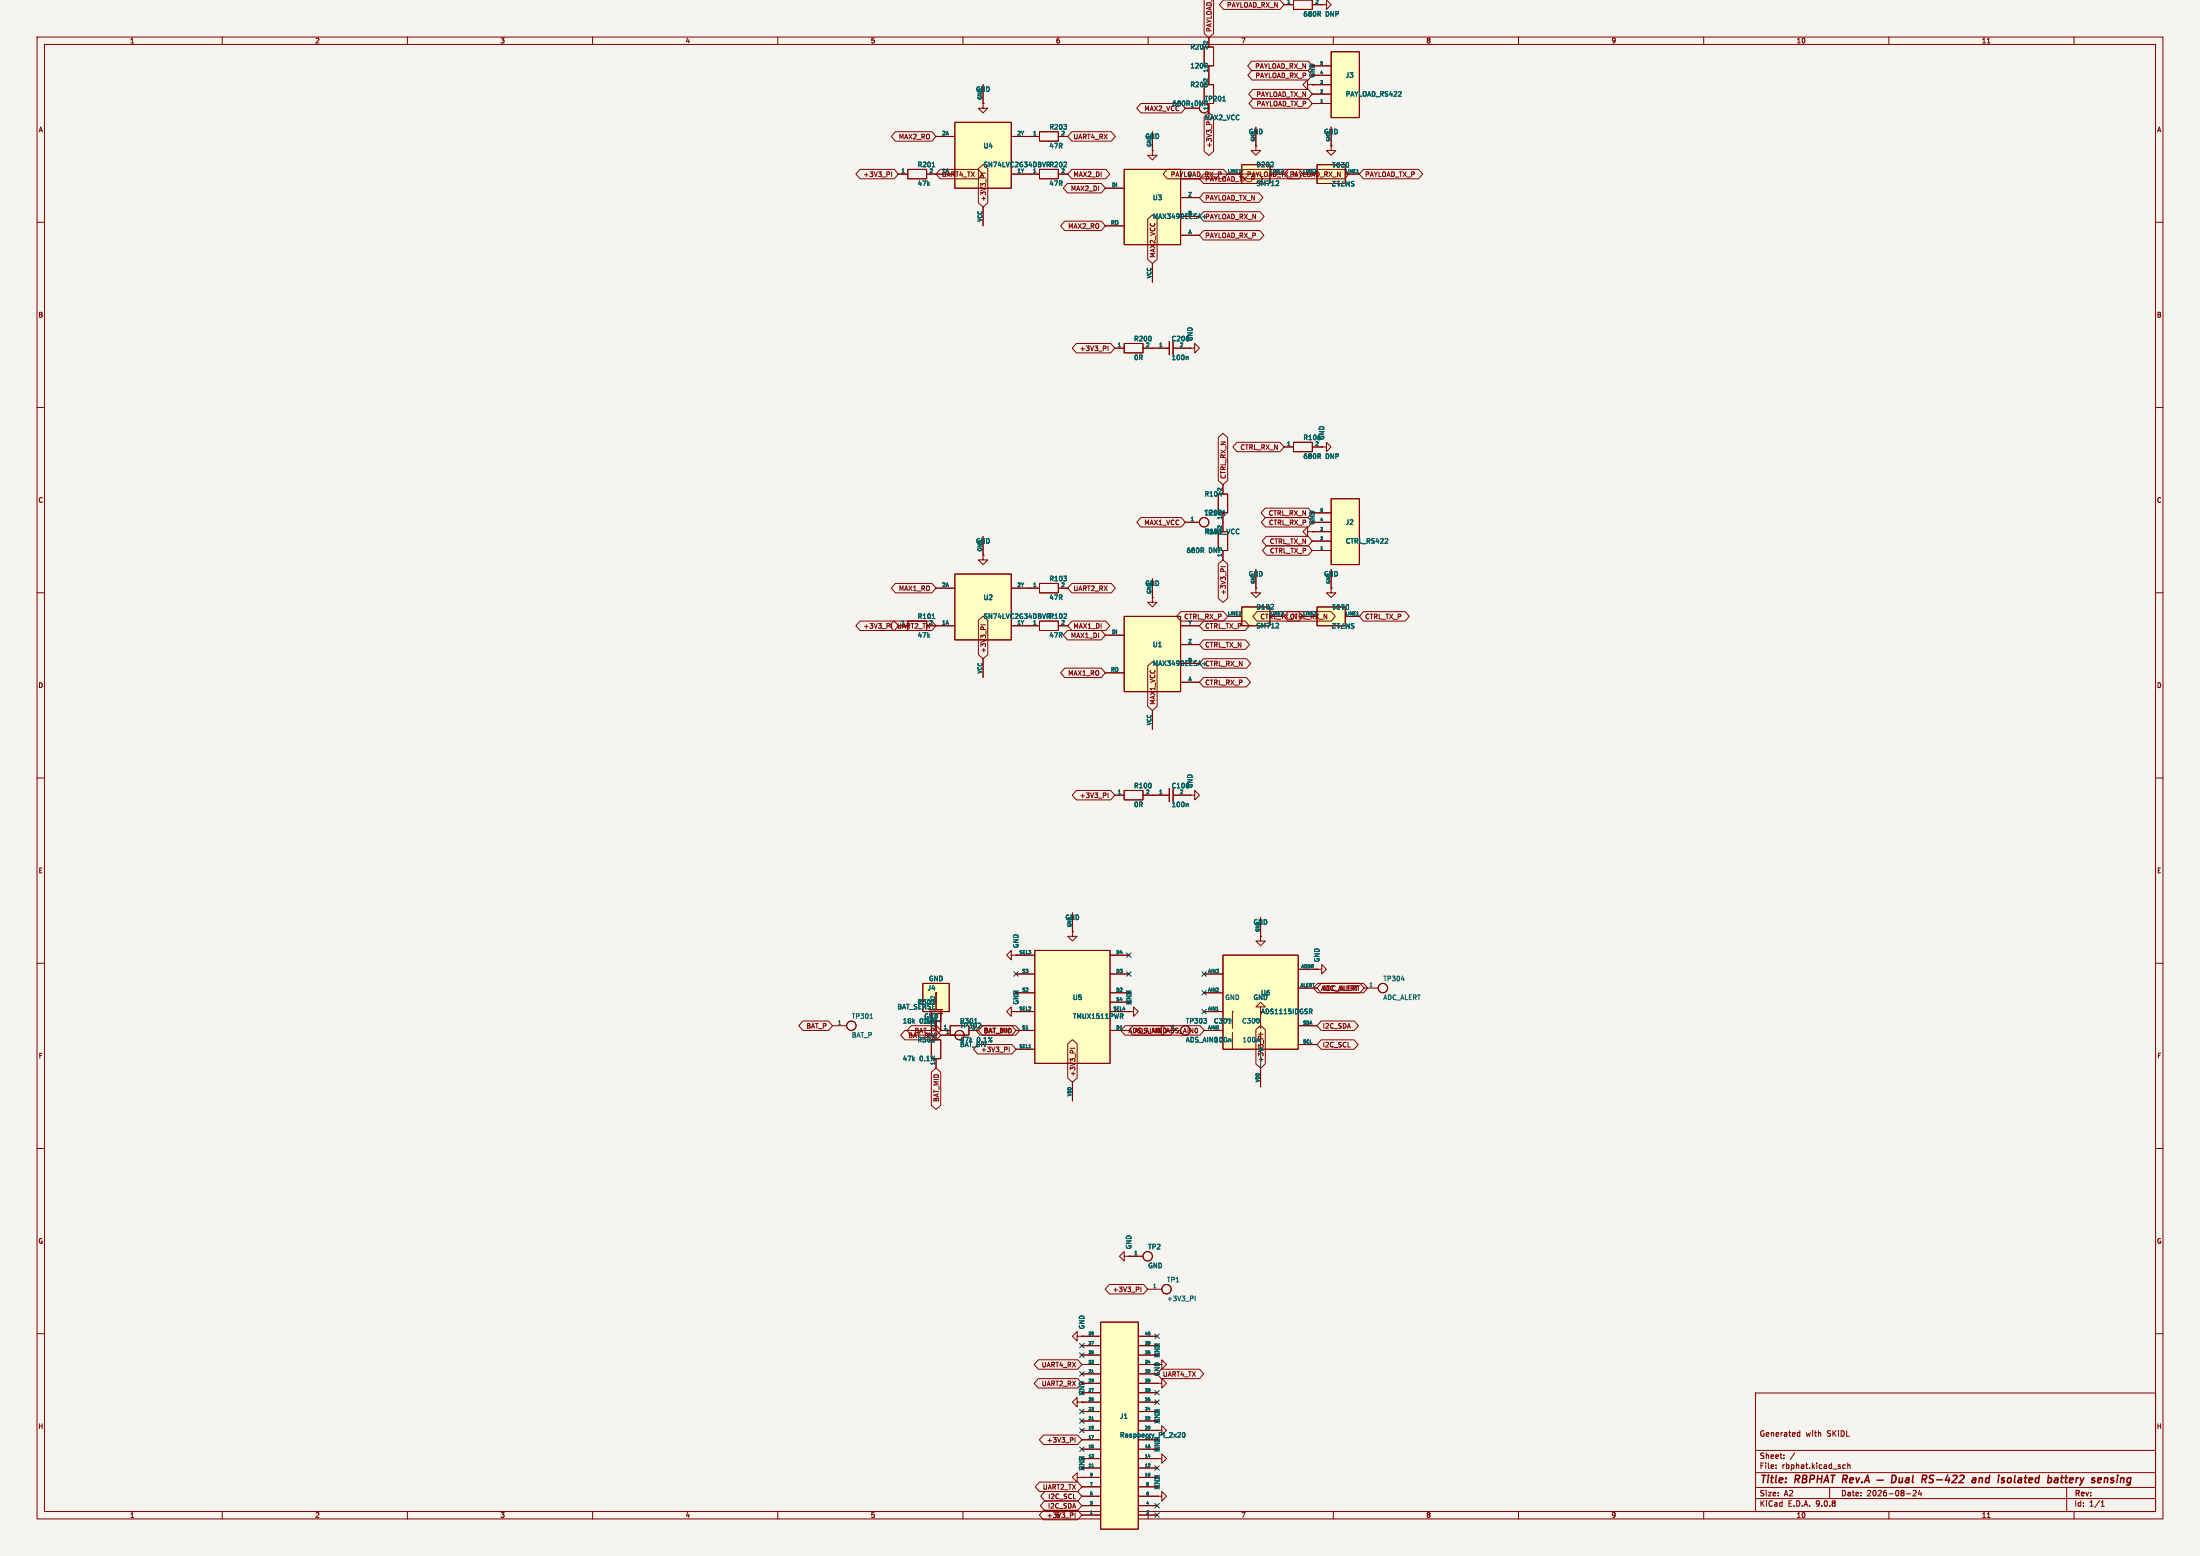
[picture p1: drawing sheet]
<svg xmlns="http://www.w3.org/2000/svg" width="594mm" height="420mm" viewBox="0 0 594 420" stroke-linecap="round" stroke-linejoin="round" font-family="sans-serif">
<path d="M0 0h594v420h-594z" fill="#f5f4ef" stroke="#f5f4ef" stroke-width=".27"/>
<g fill="none" stroke="#840000" stroke-width=".27">
<path d="M10 10h574v400h-574zM12 12h570v396h-570zM60 10v2M110 10v2M160 10v2M210 10v2M260 10v2M310 10v2M360 10v2M410 10v2M460 10v2M510 10v2"/>
<path d="M536.6 11.6h.7M560 10v2M265.4 27.9v1.3h1.3l-1.3 1.3-1.2-1.3h1.2M265.4 27.9h.1M10 60h2M582 60h2M10 110h2M582 110h2M10 160h2M582 160h2M10 210h2M582 210h2"/>
<path d="M10 260h2M582 260h2M10 310h2M582 310h2M10 360h2M474 376h108v32h-108zM582 360h2M474 397.5h108M474 391.5h108M479.5 396.2v.2M479.5 395.4v.2M481.7 393.5v.2"/>
<path d="M481.7 392.7v.2M484.6 392.1l-1.3 1.9M485.4 387.6h.6M485.4 386.7h.6M486 386.2v1.5M498.2 395.4h-.4l-.3 .3 .2 .6h.5M498.9 395.5l.6-.1v1M498.9 394.9v1.5M60 408v2M110 408v2M160 408v2M210 408v2"/>
<path d="M260 408v2M310 408v2M360 408v2M410 408v2M460 408v2M474 404.5h108M474 401.5h108M494 401.5v3M510 408v2M514.7 403.2h1.2M516.5 402.4l.6-.1 .3 .4-.9 1.1h.9M518.3 402.2l-.3 1.1h.9"/>
<path d="M518.7 402.8v1M536.6 409.6h.7M558 401.5v6.5M560 408v2M567.3 406.6h.9M567.3 405.5l.4-.4v1.5"/>
</g>
<g fill="none" stroke="#840000" stroke-width=".4">
<path d="M506.8 399.5h1.7M510.9 398.2a1 1 0 0 1 1.1 .7 1 1 0 0 1-.5 1.2l-.8 .1zM512.9 398.9l-.1 1.2 .5 .1 .3-.2M513.7 398.9l-.2 1.3M514.6 399h.8v1.2M515.5 399.3l-.9 .2-.2 .4 .3 .3 .7-.1M516.6 398.2l-.3 1.7 .3 .3M519 399.2l1-.1 .2-.2-.1-.5-.2-.2h-.8l-.2 2M519.5 399.2l.5 1M521.4 398.2l-.4 .6 .1 .3 .6 .1M532.6 399h.8v1.2M533.5 399.3l-.9 .2"/>
<path d="M534.4 399.1l.4-.2 .4 .1v1.2M534.5 398.9l-.2 1.3M542.5 398.9l.4 .1 .2 .2-.1 .6-.4 .4M556.4 398.9h.7M556.7 398.2l-.2 1.7 .5 .3M557.5 398.9h.8M557.9 398.2l-.2 1.9M569 399v1.2M570.6 398.9l-.5 .1-.2 .2 .6 .3M520.8 400.1l.7 .1M532.5 400.1h.9M569.8 400.1h.8"/>
</g>
<path d="M359.4 134.6h7.6v17.8h-7.6z" fill="#ffffc2"/>
<path d="M354.3 138.4h5.1M359.4 134.6h7.6v17.8h-7.6zM354.3 141h5.1M354.3 143.5h5.1M354.3 146.1h5.1M354.3 148.6h5.1" fill="none" stroke="#840000" stroke-width=".27"/>
<path d="M335.3 44.5h7.6v5h-7.6z" fill="#ffffc2"/>
<g fill="none" stroke="#840000" stroke-width=".27">
<path d="M339.1 34.3v5.1M242.6 47h2.5M245.1 45.7h5.1v2.6h-5.1zM250.2 47h2.5M331.5 47h3.8M335.3 44.5h7.6v5h-7.6zM342.9 47h3.8M320 141h3.8M328.9 143.5h2.6v5.1h-2.6zM330.2 141v2.5M330.2 148.6v2.5M311.1 161.3v1.3h1.3l-1.3 1.2-1.2-1.2h1.2"/>
<path d="M311.1 161.3h.1"/>
<circle cx="325.1" cy="141" r="1.27"/>
</g>
<path d="M251.7 45h.7M334.6 46.6h.5M344.5 50.1h.7M345.2 49v.4M330.1 139h.8" fill="none" stroke="#006464" stroke-width=".27"/>
<path d="M257.8 33h15.2v17.8h-15.2z" fill="#ffffc2"/>
<g fill="none" stroke="#840000" stroke-width=".27">
<path d="M252.7 36.8h5.1M257.8 33h15.2v17.8h-15.2zM265.4 22.9v5M273 36.8h5.1M252.7 47h5.1M265.4 55.9v5.1M273 47h5.1M301 94h2.5M303.5 92.7h5.1v2.6h-5.1zM308.6 94h7.1M316.7 94h4.6M321.3 94h1.3v-1.3l1.2 1.3-1.2 1.3v-1.3"/>
<path d="M321.3 94h.1M328.9 133.4h2.6v5h-2.6zM330.2 130.8v2.6M330.2 138.4v2.6M353.1 143.5v-1.3l-1.3 1.3 1.3 1.3v-1.3h1.2M354.3 143.5h.1M315 278.1h3.8M332.7 271.8h1.3l-1.3-1.3-1.2 1.3h1.2v1.3M332.7 273.1h.1M332.7 273.1v4.5M332.7 278.6v4.6M340.4 273.1v4.5"/>
<path d="M340.4 278.6v4.6"/>
<circle cx="320" cy="278.1" r="1.27"/>
</g>
<path d="M320.6 96.3l.2 .1v.7M329.1 133.5h.8M332.1 280.4l.2 .2" fill="none" stroke="#006464" stroke-width=".27"/>
<path d="M315.7 92.2v3.6M316.7 92.2v3.6M331 278.6h3.5M331 277.6h3.5M338.6 278.6h3.5M338.6 277.6h3.5" fill="none" stroke="#840000" stroke-width=".3"/>
<path d="M303.5 45.7h15.3v20.3h-15.3z" fill="#ffffc2"/>
<g fill="none" stroke="#840000" stroke-width=".27">
<path d="M311.1 35.6v5M298.4 50.8h5.1M303.5 45.7h15.3v20.3h-15.3zM311.1 40.6v1.3h1.3l-1.3 1.3-1.2-1.3h1.2M311.1 40.6h.1M318.8 48.3h5M318.8 53.3h5M318.8 58.4h5M298.4 61h5.1M311.1 71.1v5.1M318.8 63.5h5M304.8 273.1h1.3v-1.3l1.2 1.3-1.2 1.2v-1.2"/>
<path d="M304.8 273.1h.1"/>
</g>
<path d="M355.6 44.5h7.6v5h-7.6z" fill="#ffffc2"/>
<path d="M359.4 34.3v5.1M351.8 47h3.8M355.6 44.5h7.6v5h-7.6zM363.2 47h3.8" fill="none" stroke="#840000" stroke-width=".27"/>
<path d="M359.8 43.9h.7M359.8 49h.7M359.8 49.7v.4M366.3 46.6h.5" fill="none" stroke="#006464" stroke-width=".27"/>
<path d="M279.4 256.5h20.3v30.5h-20.3z" fill="#ffffc2"/>
<g fill="none" stroke="#840000" stroke-width=".27">
<path d="M353.1 22.9v-1.3l-1.3 1.3 1.3 1.2v-1.2h1.2M354.3 22.9h.1M359.4 39.4v1.2h1.3l-1.3 1.3-1.3-1.3h1.3M359.4 39.4h.1M278.1 47h2.6M280.7 45.7h5v2.6h-5zM285.7 47h2.6M274.3 257.8h5.1M279.4 256.5h20.3v30.5h-20.3zM289.6 251.5v1.2h1.2l-1.2 1.3-1.3-1.3h1.3M289.6 251.5h.1M289.6 246.4v5.1"/>
<path d="M299.7 257.8h5.1M224.8 276.9h3.8M251.5 270.5h2.5v5.1h-2.5zM252.7 266.7h1.3l-1.3-1.3-1.2 1.3h1.2v3.8M252.7 275.6v5.1M274.3 262.9h5.1M274.3 268h5.1M274.3 273.1h5.1M274.3 278.1h5.1M299.7 262.9h5.1M299.7 268h5.1M299.7 273.1h5.1"/>
<path d="M299.7 278.1h5.1M299.7 270.5h5.1M251.5 280.7h2.5v5.1h-2.5zM252.7 285.8v2.5M274.3 283.2h5.1M289.6 292.1v5.1"/>
<circle cx="229.9" cy="276.9" r="1.27"/>
</g>
<path d="M234.9 274.9h.7M302.8 274.3l.4 .6M303.2 273.8v.4" fill="none" stroke="#006464" stroke-width=".27"/>
<path d="M249.2 265.4h7.1v7.7h-7.1z" fill="#ffffc2"/>
<g fill="none" stroke="#840000" stroke-width=".27">
<path d="M325.1 12.7h2.6v5.1h-2.6zM326.4 10.2v2.5M326.4 17.8v5.1M278.1 36.8h2.6M280.7 35.6h5v2.5h-5zM285.7 36.8h2.6M320 29.2h3.8M325.1 22.9h2.6v5h-2.6zM326.4 27.9v2.6M339.1 39.4v1.2h1.3l-1.3 1.3-1.3-1.3h1.3M339.1 39.4h.1M349.2 119.4h5.1v2.5h-5.1z"/>
<path d="M346.7 120.7h2.5M354.3 120.7h2.6M356.9 120.7h1.2v-1.3l1.3 1.3-1.3 1.2v-1.2M356.9 120.7h.1M339.1 158.8v1.2h1.3l-1.3 1.3-1.3-1.3h1.3M339.1 158.8h.1M359.4 158.8v1.2h1.3l-1.3 1.3-1.3-1.3h1.3M359.4 158.8h.1M245.1 167.6h5.1v2.6h-5.1zM250.2 168.9h2.5M249.2 265.4h7.1v7.7h-7.1zM251.5 273.1v6.3h1.2l-1.2 1.3-1.3-1.3h1.3"/>
<path d="M252.7 268v4.5M252.7 273.6v4.5M254 273.1v5h2.5M254 279.4h3.8M256.5 276.9h5.1v2.5h-5.1zM303.5 339.1v-1.3l-1.2 1.3 1.2 1.3v-1.3h1.3M304.8 339.1h.1M304.8 339.1h3.8"/>
<circle cx="325.1" cy="29.2" r="1.27"/>
<circle cx="259.1" cy="279.4" r="1.27"/>
<circle cx="309.9" cy="339.1" r="1.27"/>
</g>
<path d="M251 273.6h3.5M251 272.5h3.5" fill="none" stroke="#840000" stroke-width=".3"/>
<path d="M325.3 12.9h.8M330.1 27.2h.8M251.7 166.9h.7" fill="none" stroke="#006464" stroke-width=".27"/>
<path d="M335.3 163.8h7.6v5.1h-7.6z" fill="#ffffc2"/>
<path d="M339.1 153.7v5.1M331.5 166.4h3.8M335.3 163.8h7.6v5.1h-7.6zM342.9 166.4h3.8" fill="none" stroke="#840000" stroke-width=".27"/>
<path d="M334.6 166h.5M344.5 169.5h.7M345.2 168.3v.5" fill="none" stroke="#006464" stroke-width=".27"/>
<path d="M355.6 163.8h7.6v5.1h-7.6z" fill="#ffffc2"/>
<path d="M359.4 153.7v5.1M351.8 166.4h3.8M355.6 163.8h7.6v5.1h-7.6zM363.2 166.4h3.8M311.1 214.6h4.6M316.7 214.6h4.6" fill="none" stroke="#840000" stroke-width=".27"/>
<path d="M359.8 163.3h.7M359.8 168.3h.7M359.8 169.1v.4M366.3 166h.5M320.6 216.9l.2 .2v.6" fill="none" stroke="#006464" stroke-width=".27"/>
<path d="M315.7 212.9v3.5M316.7 212.9v3.5" fill="none" stroke="#840000" stroke-width=".3"/>
<path d="M330.2 257.8h20.3v25.4h-20.3z" fill="#ffffc2"/>
<g fill="none" stroke="#840000" stroke-width=".27">
<path d="M330.2 257.8h20.3v25.4h-20.3zM340.4 247.7v5M325.1 262.9h5.1M325.1 268h5.1M325.1 273.1h5.1M325.1 278.1h5.1M340.4 271.8h1.2l-1.2-1.3-1.3 1.3h1.3v1.3M350.5 261.6h5.1M350.5 266.7h5.1M350.5 276.9h5.1M340.4 288.3v5.1M350.5 281.9h5.1"/>
<path d="M290.8 360.7v-1.3l-1.2 1.3 1.2 1.3v-1.3h1.3M292.1 360.7h.1"/>
</g>
<path d="M353.8 273l.5 .6M354 272.4l.3 .2-.3 .4" fill="none" stroke="#006464" stroke-width=".27"/>
<path d="M297.2 356.9h10.1v55.9h-10.1z" fill="#ffffc2"/>
<g fill="none" stroke="#840000" stroke-width=".27">
<path d="M301 214.6h2.5M303.5 213.4h5.1v2.5h-5.1zM308.6 214.6h2.5M321.3 214.6h1.3v-1.2l1.2 1.2-1.2 1.3v-1.3M321.3 214.6h.1M273 257.8v-1.3l-1.2 1.3 1.2 1.3v-1.3h1.3M274.3 257.8h.1M297.2 356.9h10.1v55.9h-10.1zM309.9 348h3.8M292.1 360.7h5.1M292.1 363.2h5.1M292.1 365.8h5.1"/>
<path d="M292.1 368.3h5.1M292.1 370.8h5.1M292.1 373.4h5.1M292.1 375.9h5.1M292.1 378.5h5.1M307.3 368.3h6.4v-1.3l1.3 1.3-1.3 1.3v-1.3M307.3 360.7h5.1M307.3 363.2h5.1M307.3 365.8h5.1M307.3 370.8h5.1M307.3 373.4h5.1M307.3 375.9h5.1"/>
<path d="M307.3 378.5h5.1M312.4 373.4h1.3v-1.3l1.3 1.3-1.3 1.3v-1.3M312.4 373.4h.1M292.1 381h5.1M292.1 383.5h5.1M292.1 386.1h5.1M292.1 388.6h5.1M292.1 391.2h5.1M292.1 393.7h5.1M292.1 396.2h5.1M292.1 398.8h5.1M307.3 381h5.1"/>
<path d="M307.3 383.5h5.1M307.3 386.1h5.1M307.3 388.6h5.1M307.3 391.2h5.1M307.3 393.7h5.1M307.3 396.2h5.1M307.3 398.8h5.1M312.4 393.7h1.3v-1.3l1.3 1.3-1.3 1.3v-1.3M312.4 393.7h.1M312.4 386.1h1.3v-1.3l1.3 1.3-1.3 1.3v-1.3M312.4 386.1h.1M292.1 401.3h5.1"/>
<path d="M292.1 403.9h5.1M292.1 406.4h5.1M292.1 408.9h5.1M307.3 401.3h5.1M307.3 403.9h5.1M307.3 406.4h5.1M307.3 408.9h5.1M312.4 403.9h1.3v-1.3l1.3 1.3-1.3 1.2v-1.2M312.4 403.9h.1"/>
<circle cx="315" cy="348" r="1.27"/>
</g>
<path d="M322.7 349.8v1.3M294.8 370.5h.4M294.8 383.2h.4M294.8 395.9h.4M318.2 386.7h.4l.2 .3-.8 .9h.8M319.4 386.8l.1-.1a.62 .62 0 0 1 .5 .6 .62 .62 0 0 1-.6 .6l-.2-.5z" fill="none" stroke="#006464" stroke-width=".27"/>
<path d="M303.5 166.4h15.3v20.3h-15.3z" fill="#ffffc2"/>
<path d="M311.1 156.2v5.1M298.4 171.5h5.1M303.5 166.4h15.3v20.3h-15.3zM318.8 168.9h5M318.8 174h5M318.8 179.1h5M298.4 181.6h5.1M311.1 191.8v5.1M318.8 184.2h5M290.8 378.5v-1.3l-1.2 1.3 1.2 1.2v-1.2h1.3M292.1 378.5h.1" fill="none" stroke="#840000" stroke-width=".27"/>
<path d="M257.8 154.9h15.2v17.8h-15.2z" fill="#ffffc2"/>
<g fill="none" stroke="#840000" stroke-width=".27">
<path d="M346.7 1.3h2.5M349.2 0h5.1v2.5h-5.1zM354.3 1.3h2.6M356.9 1.3h1.2v-1.3l1.3 1.3-1.3 1.2v-1.2M356.9 1.3h.1M252.7 158.8h5.1M257.8 154.9h15.2v17.8h-15.2zM265.4 149.9v1.2h1.3l-1.3 1.3-1.2-1.3h1.2M265.4 149.9h.1M265.4 144.8v5.1M273 158.8h7.7M280.7 157.5h5v2.5h-5z"/>
<path d="M285.7 158.8h2.6M252.7 168.9h5.1M265.4 177.8v5.1M273 168.9h7.7M280.7 167.6h5v2.6h-5zM285.7 168.9h2.6M340.4 252.7v1.3h1.2l-1.2 1.3-1.3-1.3h1.3M340.4 252.7h.1M273 273.1v-1.3l-1.2 1.3 1.2 1.2v-1.2h1.3M274.3 273.1h.1M368.3 266.7h3.8M290.8 398.8v-1.3l-1.2 1.3 1.2 1.3v-1.3h1.3"/>
<path d="M292.1 398.8h.1"/>
<circle cx="373.4" cy="266.7" r="1.27"/>
</g>
<path d="M378.4 264.3h.8" fill="none" stroke="#006464" stroke-width=".27"/>
<path d="M359.4 14h7.6v17.8h-7.6z" fill="#ffffc2"/>
<g fill="none" stroke="#840000" stroke-width=".27">
<path d="M325.1 0v9l1.3 1.2M327.7 -.1v9.1l-1.3 1.2M330.4 0h15.2l1.1 1.3-1.1 1.2h-15.2l-1.2-1.2zM326.4 10.2v2.5M326.4 17.8v5.1M338 16.5h15.2l1.1 1.3-1.1 1.3h-15.2l-1.1-1.3zM338 19h15.2l1.1 1.3-1.1 1.3h-15.2l-1.1-1.3zM346.7 1.3h2.5M354.3 17.8h5.1M354.3 1.3h2.6M356.9 1.3h.1M359.4 14h7.6v17.8h-7.6z"/>
<path d="M241.8 35.6h9.8l1.1 1.2-1.1 1.3h-9.8l-1.2-1.3zM252.7 36.8h5.1M265.4 27.9h.1M265.4 22.9v5M273 36.8h7.7M285.7 36.8h2.6M289.4 35.6h10.6l1.2 1.2-1.2 1.3h-10.6l-1.1-1.3zM308 27.9h10.9l1.1 1.3-1.1 1.3h-10.9l-1.1-1.3zM311.1 35.6v5M320 29.2h3.8M325.1 31.6l1.3-1.1 1.3 1.1v9.2l-1.3 1.2-1.3-1.2zM326.4 27.9v2.6"/>
<path d="M338.3 24.1h14.9l1.1 1.3-1.1 1.3h-14.9l-1.1-1.3zM338.3 26.7h14.9l1.1 1.2-1.1 1.3h-14.9l-1.1-1.3zM339.1 39.4h.1M339.1 34.3v5.1M354.3 22.9h.1M354.3 20.3h5.1M354.3 22.9h5.1M354.3 25.4h5.1M354.3 27.9h5.1M359.4 39.4h.1M359.4 34.3v5.1M232.2 45.7h9.3l1.1 1.3-1.1 1.3h-9.3l-1.1-1.3z"/>
<path d="M240.7 46.4v1.3M242.6 47h2.5M250.2 47h7.6M253.8 45.7h10.4l1.1 1.3-1.1 1.3h-10.4l-1.1-1.3zM264.2 45.5l1.2-1.1 1.3 1.1v9.3l-1.3 1.1-1.2-1.1zM264.8 46.7h1.3M265.4 55.9v5.1M273 47h7.7M285.7 47h2.6M287.5 59.7h9.8l1.1 1.3-1.1 1.2h-9.8l-1.1-1.2zM288.2 49.5h9.1l1.1 1.3-1.1 1.3h-9.1l-1.1-1.3zM289.4 45.7h9.1l1.1 1.3-1.1 1.3h-9.1l-1.1-1.3z"/>
<path d="M298.4 50.8h5.1M309.9 59.1l1.2-1.1 1.3 1.1v10.9l-1.3 1.1-1.2-1.1zM311.1 40.6h.1M315.2 45.7h15.2l1.1 1.3-1.1 1.3h-15.2l-1.1-1.3zM318.8 48.3h5M318.8 53.3h5M318.8 58.4h5M325 47h14.8l1.2 1.3-1.2 1.2h-14.8l-1.2-1.2zM325 57.1h15.2l1.1 1.3-1.1 1.3h-15.2l-1.2-1.3zM325 52.1h14.9l1.1 1.2-1.1 1.3h-14.9l-1.2-1.3zM331.5 47h3.8M335.7 45.7h15l1.1 1.3-1.1 1.3h-15l-1.1-1.3z"/>
<path d="M342.9 47h3.8M347.8 45.7h15.3l1.1 1.3-1.1 1.3h-15.3l-1.1-1.3zM351.8 47h3.8M363.2 47h3.8M368.1 45.7h14.9l1.1 1.3-1.1 1.3h-14.9l-1.1-1.3zM298.4 61h5.1M311.1 71.1v5.1M318.8 63.5h5M325 62.2h15.1l1.2 1.3-1.2 1.3h-15.1l-1.2-1.3zM290.6 92.7h9.3l1.1 1.3-1.1 1.3h-9.3l-1.1-1.3zM299.2 93.4v1.3M301 94h2.5"/>
<path d="M308.6 94h7.1M316.7 94h4.6M321.3 94h.1M328.9 118.1l1.3-1.1 1.3 1.1v11.6l-1.3 1.1-1.3-1.1zM334 119.4h11.6l1.1 1.3-1.1 1.2h-11.6l-1.1-1.2zM308 139.7h10.9l1.1 1.3-1.1 1.2h-10.9l-1.1-1.2zM330.2 130.8v2.6M330.2 138.4v5.1M341.6 137.2h11.6l1.1 1.2-1.1 1.3h-11.6l-1.1-1.3zM341.7 139.7h11.5l1.1 1.3-1.1 1.2h-11.5l-1.1-1.2zM346.7 120.7h2.5M354.3 138.4h5.1"/>
<path d="M354.3 120.7h2.6M356.9 120.7h.1M241.8 157.5h9.8l1.1 1.3-1.1 1.2h-9.8l-1.2-1.2zM252.7 158.8h5.1M265.4 149.9h.1M265.4 144.8v5.1M273 158.8h7.7M285.7 158.8h2.6M289.4 157.5h10.6l1.2 1.3-1.2 1.2h-10.6l-1.1-1.2zM311.1 156.2v5.1M320 141h3.8M328.9 152.2l1.3-1.1 1.3 1.1v9.3l-1.3 1.1-1.3-1.1z"/>
<path d="M329.6 153h1.3M330.2 148.6v2.5M339.1 158.8h.1M339.1 153.7v5.1M341.9 144.8h11.3l1.1 1.3-1.1 1.2h-11.3l-1.1-1.2zM342 147.3h11.2l1.1 1.3-1.1 1.3h-11.2l-1.1-1.3zM354.3 143.5h.1M354.3 141h5.1M354.3 143.5h5.1M354.3 146.1h5.1M354.3 148.6h5.1M359.4 158.8h.1"/>
<path d="M359.4 153.7v5.1M232.2 167.6h9.3l1.1 1.3-1.1 1.3h-9.3l-1.1-1.3zM240.7 168.3v1.3M241.3 167.6h10.3l1.1 1.3-1.1 1.3h-10.3l-1.1-1.3zM250.2 168.9h7.6M264.2 167.4l1.2-1.1 1.3 1.1v9.3l-1.3 1.1-1.2-1.1zM264.8 168.7h1.3M265.4 177.8v5.1M273 168.9h7.7M285.7 168.9h2.6M288.2 170.2h9.1l1.1 1.3-1.1 1.2h-9.1l-1.1-1.2zM289.4 167.6h9.1l1.1 1.3-1.1 1.3h-9.1l-1.1-1.3z"/>
<path d="M298.4 171.5h5.1M309.9 179.8l1.2-1.1 1.3 1.1v10.9l-1.3 1.1-1.2-1.1zM311.1 161.3h.1M318.8 168.9h5M318.8 174h5M318.8 179.1h5M318.8 165.1h11.6l1.1 1.3-1.1 1.2h-11.6l-1.1-1.2zM325 167.6h11.2l1.1 1.3-1.1 1.3h-11.2l-1.2-1.3zM325 172.7h11.3l1.1 1.3-1.1 1.3h-11.3l-1.2-1.3zM325 177.8h11.6l1.1 1.3-1.1 1.2h-11.6l-1.2-1.2zM331.5 166.4h3.8M339.4 165.1h11.3l1.1 1.3-1.1 1.2h-11.3l-1.1-1.2z"/>
<path d="M342.9 166.4h3.8M347.8 165.1h11.6l1.1 1.3-1.1 1.2h-11.6l-1.1-1.2zM351.8 166.4h3.8M363.2 166.4h3.8M368.1 165.1h11.3l1.1 1.3-1.1 1.2h-11.3l-1.1-1.2zM287.5 180.3h9.8l1.1 1.3-1.1 1.3h-9.8l-1.1-1.3zM298.4 181.6h5.1M311.1 191.8v5.1M318.8 184.2h5M325 182.9h11.5l1.1 1.3-1.1 1.2h-11.5l-1.2-1.2zM290.6 213.4h9.3l1.1 1.2-1.1 1.3h-9.3l-1.1-1.3zM299.2 214v1.3"/>
<path d="M301 214.6h2.5M308.6 214.6h7.1M316.7 214.6h4.6M321.3 214.6h.1M274.3 257.8h.1M274.3 257.8h5.1M289.6 251.5h.1M289.6 246.4v5.1M299.7 257.8h5.1M340.4 252.7h.1M340.4 247.7v5M216.8 275.6h6.9l1.1 1.3-1.1 1.2h-6.9l-1.1-1.2z"/>
<path d="M244.3 278.1h8.6l1.1 1.3-1.1 1.3h-8.6l-1.1-1.3zM246 276.9h6.9l1.1 1.2-1.1 1.3h-6.9l-1.1-1.3zM251.5 273.1v5M252.7 268v4.5M252.7 273.6v7.1M254 278.1h2.5M254 279.4h3.8M254 273.1v5M264.6 276.9h8.6l1.1 1.2-1.1 1.3h-8.6l-1.1-1.3zM265.3 276.9h8.9l1.1 1.2-1.1 1.3h-8.9l-1.1-1.3zM274.3 273.1h.1M274.3 262.9h5.1"/>
<path d="M274.3 268h5.1M274.3 273.1h5.1M274.3 278.1h5.1M299.7 262.9h5.1M299.7 268h5.1M299.7 273.1h5.1M299.7 278.1h5.1M299.7 270.5h5.1M303.7 276.9h10.1l1.2 1.2-1.2 1.3h-10.1l-1.1-1.3zM304.8 273.1h.1M305.9 276.9h10.1l1.1 1.2-1.1 1.3h-10.1l-1.1-1.3zM313.9 276.9h10.1l1.1 1.2-1.1 1.3h-10.1l-1.1-1.3z"/>
<path d="M315 278.1h3.8M325.1 262.9h5.1M325.1 268h5.1M325.1 273.1h5.1M325.1 278.1h5.1M332.7 273.1h.1M332.7 273.1v4.5M332.7 278.6v4.6M339.1 277.9l1.3-1.1 1.2 1.1v9.3l-1.2 1.1-1.3-1.1zM339.8 279.1h1.2M340.4 273.1v4.5M340.4 278.6v4.6"/>
<path d="M350.5 261.6h5.1M350.5 266.7h5.1M350.5 276.9h5.1M355.6 261.6h1.3v-1.2l1.2 1.2-1.2 1.3v-1.3M355.6 261.6h.1M355.8 265.4h11.4l1.1 1.3-1.1 1.3h-11.4l-1.2-1.3zM356.7 275.6h9l1.1 1.3-1.1 1.2h-9l-1.1-1.2zM356.7 265.4h11.4l1.2 1.3-1.2 1.3h-11.4l-1.1-1.3zM251.5 289.4l1.2-1.1 1.3 1.1v9l-1.3 1.1-1.2-1.1zM252.7 285.8v2.5M264 281.9h9.2l1.1 1.3-1.1 1.3h-9.2l-1.2-1.3zM272.5 282.6v1.3"/>
<path d="M274.3 283.2h5.1M288.3 281.7l1.3-1.1 1.2 1.1v9.3l-1.2 1.1-1.3-1.1zM289 283h1.2M289.6 292.1v5.1M340.4 288.3v5.1M350.5 281.9h5.1M356.7 280.7h8.9l1.1 1.2-1.1 1.3h-8.9l-1.1-1.3zM304.8 339.1h.1M304.8 339.1h3.8M299.5 346.7h9.3l1.1 1.3-1.1 1.3h-9.3l-1.1-1.3zM308 347.4v1.3M280.3 372.1h10.7l1.1 1.3-1.1 1.3h-10.7l-1.1-1.3z"/>
<path d="M280.3 367h10.7l1.1 1.3-1.1 1.3h-10.7l-1.1-1.3zM292.1 378.5h.1M292.1 360.7h.1M292.1 360.7h5.1M292.1 363.2h5.1M292.1 365.8h5.1M292.1 368.3h5.1M292.1 370.8h5.1M292.1 373.4h5.1M292.1 375.9h5.1M292.1 378.5h5.1M307.3 360.7h5.1"/>
<path d="M307.3 363.2h5.1M307.3 365.8h5.1M307.3 368.3h5.1M307.3 370.8h5.1M307.3 373.4h5.1M307.3 375.9h5.1M307.3 378.5h5.1M312.4 373.4h.1M313.5 369.6h10.4l1.1 1.2-1.1 1.3h-10.4l-1.1-1.3zM281.7 387.3h9.3l1.1 1.3-1.1 1.3h-9.3l-1.1-1.3zM290.3 388v1.3M292.1 398.8h.1"/>
<path d="M292.1 381h5.1M292.1 383.5h5.1M292.1 386.1h5.1M292.1 388.6h5.1M292.1 391.2h5.1M292.1 393.7h5.1M292.1 396.2h5.1M292.1 398.8h5.1M307.3 381h5.1M307.3 383.5h5.1M307.3 386.1h5.1M307.3 388.6h5.1"/>
<path d="M307.3 391.2h5.1M307.3 393.7h5.1M307.3 396.2h5.1M307.3 398.8h5.1M312.4 386.1h.1M312.4 393.7h.1M280.6 400h10.4l1.1 1.3-1.1 1.3h-10.4l-1.1-1.3zM281.7 407.7h9.3l1.1 1.2-1.1 1.3h-9.3l-1.1-1.3zM282 405.1h9l1.1 1.3-1.1 1.3h-9l-1.1-1.3zM282.1 402.6h8.9l1.1 1.3-1.1 1.2h-8.9l-1.1-1.2zM290.3 408.3v1.3M292.1 401.3h5.1"/>
<path d="M292.1 403.9h5.1M292.1 406.4h5.1M292.1 408.9h5.1M307.3 401.3h5.1M307.3 403.9h5.1M307.3 406.4h5.1M307.3 408.9h5.1M312.4 403.9h.1"/>
</g>
<path d="M340.4 283.2v5.1" fill="none" stroke="#009600" stroke-width=".27"/>
<g fill="none" stroke="#000084" stroke-width=".27">
<path d="M304.2 257.2l1.2 1.2M305.4 257.2l-1.2 1.2M273.7 262.3l1.2 1.2M274.9 262.3l-1.2 1.2M304.2 262.3l1.2 1.2M305.4 262.3l-1.2 1.2M324.5 262.3l1.2 1.2M324.5 272.4l1.2 1.3M324.5 267.4l1.2 1.2M325.7 262.3l-1.2 1.2M325.7 272.4l-1.2 1.3M325.7 267.4l-1.2 1.2"/>
<path d="M291.5 365.2l1.2 1.2M291.5 362.6l1.2 1.2M291.5 370.2l1.2 1.2M292.7 365.2l-1.2 1.2M292.7 362.6l-1.2 1.2M292.7 370.2l-1.2 1.2M311.8 377.9l1.2 1.2M311.8 375.3l1.2 1.2M311.8 360.1l1.2 1.2M313 377.9l-1.2 1.2M313 360.1l-1.2 1.2M313 375.3l-1.2 1.2"/>
<path d="M291.5 385.5l1.2 1.2M291.5 382.9l1.2 1.2M291.5 380.4l1.2 1.2M291.5 390.6l1.2 1.2M292.7 385.5l-1.2 1.2M292.7 382.9l-1.2 1.2M292.7 380.4l-1.2 1.2M292.7 390.6l-1.2 1.2M311.8 395.6l1.2 1.2M313 395.6l-1.2 1.2M311.8 405.8l1.2 1.2M311.8 408.3l1.2 1.2"/>
<path d="M313 405.8l-1.2 1.2M313 408.3l-1.2 1.2"/>
</g>
<g fill="none" stroke="#006464" stroke-width=".27">
<path d="M325.3 12.9h.8M330.1 27.2h.8M251.7 45h.7M334.6 46.6h.5M344.5 50.1h.7M345.2 49v.4M359.8 43.9h.7M359.8 49h.7M359.8 49.7v.4M366.3 46.6h.5M320.6 96.3l.2 .1v.7M329.1 133.5h.8"/>
<path d="M330.1 139h.8M251.7 166.9h.7M334.6 166h.5M344.5 169.5h.7M345.2 168.3v.5M359.8 163.3h.7M359.8 168.3h.7M359.8 169.1v.4M366.3 166h.5M320.6 216.9l.2 .2v.6M302.8 274.3l.4 .6M303.2 273.8v.4"/>
<path d="M353.8 273l.5 .6M354 272.4l.3 .2-.3 .4M332.1 280.4l.2 .2M294.8 370.5h.4M294.8 383.2h.4M294.8 395.9h.4M318.2 386.7h.4l.2 .3-.8 .9h.8M319.4 386.8l.1-.1a.62 .62 0 0 1 .5 .6 .62 .62 0 0 1-.6 .6l-.2-.5z"/>
</g>
<g font-size="2.8" fill="#840000">
<text x="475" y="400.9">Title:</text>
<text x="484.7" y="400.9">RBPHAT Rev.A</text>
<text x="522.1" y="400.9">RS-422</text>
<text x="536.6" y="400.9">and</text>
<text x="544.3" y="400.9">isolated</text>
<text x="558.5" y="400.9">battery</text>
<text x="571.3" y="400.9">sensing</text>
</g>
<g font-size="2.1" fill="#840000">
<text x="475" y="388">Generated</text>
<text x="487.5" y="388">with</text>
<text x="493.3" y="388">SKiDL</text>
<text x="475" y="394">Sheet:</text>
<text x="475" y="396.7">File:</text>
<text x="481.1" y="396.7">rbphat.kicad_sch</text>
<text x="475" y="406.9">KiCad</text>
<text x="475" y="404.1">Size:</text>
<text x="481.7" y="404.1">A2</text>
<text x="482.7" y="406.9">E.D.A.</text>
<text x="490.3" y="406.9">9.0.8</text>
<text x="497" y="404.1">Date:</text>
<text x="504" y="404.1">2026-08-24</text>
<text x="560" y="404.3">Rev:</text>
<text x="560" y="406.9">Id:</text>
<text x="564.1" y="406.9">1/1</text>
</g>
<g font-size="1.8" fill="#840000">
<text x="331.2" y="2.2">PAYLOAD_RX_N</text>
<text x="35" y="11.9">1</text>
<text x="85" y="11.9">2</text>
<text x="135" y="11.9">3</text>
<text x="185" y="11.9">4</text>
<text x="235" y="11.9">5</text>
<text x="285" y="11.9">6</text>
<text x="327.3" y="8.7" transform="rotate(-90 327.3 8.7)">PAYLOAD_R</text>
<text x="335" y="11.9">7</text>
<text x="385" y="11.9">8</text>
<text x="435" y="11.9">9</text>
<text x="485" y="11.9">10</text>
<text x="535" y="11.9">11</text>
<text x="338.8" y="18.7">PAYLOAD_RX_N</text>
<text x="338.8" y="21.3">PAYLOAD_RX_P</text>
<text x="339.1" y="26.4">PAYLOAD_TX_N</text>
<text x="339.2" y="28.9">PAYLOAD_TX_P</text>
<text x="10.3" y="35.9">A</text>
<text x="308.9" y="30.2">MAX2_VCC</text>
<text x="582.3" y="35.9">A</text>
<text x="242.6" y="37.8">MAX2_RO</text>
<text x="289.7" y="37.8">UART4_RX</text>
<text x="327.3" y="40" transform="rotate(-90 327.3 40)">+3V3_PI</text>
<text x="233" y="47.9">+3V3_PI</text>
<text x="254.2" y="47.9">UART4_TX</text>
<text x="289.7" y="47.9">MAX2_DI</text>
<text x="316" y="47.9">PAYLOAD_RX_P</text>
<text x="336.6" y="47.9">PAYLOAD_TX_N</text>
<text x="348.1" y="47.9">PAYLOAD_RX_N</text>
<text x="368.5" y="47.9">PAYLOAD_TX_P</text>
<text x="289" y="51.8">MAX2_DI</text>
<text x="325.3" y="49.2">PAYLOAD_TX_P</text>
<text x="266.4" y="54.5" transform="rotate(-90 266.4 54.5)">+3V3_PI</text>
<text x="325.3" y="54.3">PAYLOAD_TX_N</text>
<text x="288.3" y="61.9">MAX2_RO</text>
<text x="325.3" y="64.5">PAYLOAD_RX_P</text>
<text x="312.1" y="69.7" transform="rotate(-90 312.1 69.7)">MAX2_VCC</text>
<text x="10.3" y="85.9">B</text>
<text x="582.3" y="85.9">B</text>
<text x="291.4" y="94.9">+3V3_PI</text>
<text x="334.8" y="121.6">CTRL_RX_N</text>
<text x="331.2" y="129.4" transform="rotate(-90 331.2 129.4)">CTRL_RX_N</text>
<text x="10.3" y="135.9">C</text>
<text x="582.3" y="135.9">C</text>
<text x="308.9" y="141.9">MAX1_VCC</text>
<text x="342.4" y="139.4">CTRL_RX_N</text>
<text x="342.5" y="141.9">CTRL_RX_P</text>
<text x="342.7" y="147">CTRL_TX_N</text>
<text x="342.8" y="149.5">CTRL_TX_P</text>
<text x="242.6" y="159.7">MAX1_RO</text>
<text x="289.7" y="159.7">UART2_RX</text>
<text x="331.2" y="160.7" transform="rotate(-90 331.2 160.7)">+3V3_PI</text>
<text x="319.6" y="167.3">CTRL_RX_P</text>
<text x="340.2" y="167.3">CTRL_TX_N</text>
<text x="348.1" y="167.3">CTRL_RX_N</text>
<text x="368.5" y="167.3">CTRL_TX_P</text>
<text x="233" y="169.9">+3V3_PI</text>
<text x="242.1" y="169.9">UART2_TX</text>
<text x="289" y="172.4">MAX1_DI</text>
<text x="289.7" y="169.9">MAX1_DI</text>
<text x="325.3" y="169.9">CTRL_TX_P</text>
<text x="266.4" y="176.4" transform="rotate(-90 266.4 176.4)">+3V3_PI</text>
<text x="325.3" y="174.9">CTRL_TX_N</text>
<text x="10.3" y="185.9">D</text>
<text x="288.3" y="182.6">MAX1_RO</text>
<text x="325.3" y="185.1">CTRL_RX_P</text>
<text x="582.3" y="185.9">D</text>
<text x="312.1" y="190.3" transform="rotate(-90 312.1 190.3)">MAX1_VCC</text>
<text x="291.4" y="215.6">+3V3_PI</text>
<text x="10.3" y="235.9">E</text>
<text x="582.3" y="235.9">E</text>
<text x="250.3" y="267.6">J4</text>
<text x="357" y="267.7">ADC_ALERT</text>
<text x="217.6" y="277.8">BAT_P</text>
<text x="245.1" y="280.4">BAT_DIV</text>
<text x="246.8" y="279.1">BAT_P</text>
<text x="259.1" y="277.7">TP302</text>
<text x="265.4" y="279.1">BAT_DIV</text>
<text x="304.6" y="279.1">ADS_AIN0</text>
<text x="306.2" y="279.1">ADS_AIN0ADS_AIN0</text>
<text x="357" y="277.8">I2C_SDA</text>
<text x="10.3" y="285.9">F</text>
<text x="357" y="282.9">I2C_SCL</text>
<text x="582.3" y="285.9">F</text>
<text x="290.5" y="290.7" transform="rotate(-90 290.5 290.7)">+3V3_PI</text>
<text x="253.7" y="297.5" transform="rotate(-90 253.7 297.5)">BAT_MID</text>
<text x="10.3" y="335.9">G</text>
<text x="582.3" y="335.9">G</text>
<text x="300.3" y="348.9">+3V3_PI</text>
<text x="281.2" y="369.3">UART4_RX</text>
<text x="313.3" y="371.6" transform="rotate(-90 313.3 371.6)">GND GND</text>
<text x="313.8" y="371.8">UART4_TX</text>
<text x="281.2" y="374.3">UART2_RX</text>
<text x="10.2" y="385.9">H</text>
<text x="282.5" y="389.6">+3V3_PI</text>
<text x="582.2" y="385.9">H</text>
<text x="281.5" y="402.3">UART2_TX</text>
<text x="282.8" y="407.4">I2C_SDA</text>
<text x="282.9" y="404.8">I2C_SCL</text>
<text x="35" y="409.9">1</text>
<text x="85" y="409.9">2</text>
<text x="135" y="409.9">3</text>
<text x="185" y="409.9">4</text>
<text x="235" y="409.9">5</text>
<text x="282.5" y="409.9">+3V3_PI</text>
<text x="285" y="409.9">6</text>
<text x="335" y="409.9">7</text>
<text x="385" y="409.9">8</text>
<text x="435" y="409.9">9</text>
<text x="485" y="409.9">10</text>
<text x="535" y="409.9">11</text>
</g>
<g font-size="1.8" fill="#006464">
<text x="351.8" y="4.7">680R</text>
<text x="357.9" y="4.7">DNP</text>
<text x="321.3" y="13.6">R204</text>
<text x="321.3" y="18.6">120R</text>
<text x="321.3" y="23.7">R205</text>
<text x="355.2" y="21.1" transform="rotate(-90 355.2 21.1)">GND</text>
<text x="363.2" y="21.2">J3</text>
<text x="263.4" y="25">GND</text>
<text x="316.4" y="28.8">680R</text>
<text x="322.5" y="28.8">DNP</text>
<text x="325.1" y="27.5">TP201</text>
<text x="363.2" y="26.3">PAYLOAD_RS422</text>
<text x="283.2" y="35.2">R203</text>
<text x="325.1" y="32.6">MAX2_VCC</text>
<text x="265.4" y="40.2">U4</text>
<text x="283.2" y="40.2">47R</text>
<text x="309.1" y="37.7">GND</text>
<text x="337.1" y="36.4">GND</text>
<text x="357.4" y="36.4">GND</text>
<text x="247.7" y="45.3">R201</text>
<text x="265.4" y="45.3">SN74LVC2G34DBVR R202</text>
<text x="339.1" y="45.3">D202</text>
<text x="364.5" y="43.6" transform="rotate(-180 364.5 43.6)">D201</text>
<text x="247.7" y="50.4">47k</text>
<text x="283.2" y="50.4">47R</text>
<text x="339.1" y="50.4">SM712</text>
<text x="365.9" y="48.7" transform="rotate(-180 365.9 48.7)">SM712</text>
<text x="311.2" y="54.2">U3</text>
<text x="311.2" y="59.3">MAX3490EESA+ PAYLOAD_RX_N</text>
<text x="311.2" y="59.3">MAX3490EESA+</text>
<text x="306.1" y="92.3">R200</text>
<text x="316.2" y="92.3">C200</text>
<text x="322.2" y="92.2" transform="rotate(-90 322.2 92.2)">GND</text>
<text x="306.1" y="97.4">0R</text>
<text x="316.2" y="97.4">100n</text>
<text x="351.8" y="119">R106</text>
<text x="357.7" y="118.9" transform="rotate(-90 357.7 118.9)">GND</text>
<text x="351.8" y="124.1">680R</text>
<text x="357.9" y="124.1">DNP</text>
<text x="325.1" y="134.2">R104</text>
<text x="325.1" y="139.3">120R</text>
<text x="325.1" y="139.3">TP101</text>
<text x="355.2" y="141.7" transform="rotate(-90 355.2 141.7)">GND</text>
<text x="363.2" y="141.8">J2</text>
<text x="263.4" y="146.9">GND</text>
<text x="320.3" y="149.5">680R</text>
<text x="325.1" y="144.4">R105</text>
<text x="325.1" y="144.4">MAX1_VCC</text>
<text x="326.3" y="149.5">DNP</text>
<text x="363.2" y="146.9">CTRL_RS422</text>
<text x="337.1" y="155.8">GND</text>
<text x="357.4" y="155.8">GND</text>
<text x="283.2" y="157.1">R103</text>
<text x="309.1" y="158.3">GND</text>
<text x="247.7" y="167.2">R101</text>
<text x="265.4" y="162.2">U2</text>
<text x="265.4" y="167.2">SN74LVC2G34DBVR R102</text>
<text x="283.2" y="162.2">47R</text>
<text x="339.1" y="164.7">D102</text>
<text x="364.5" y="163" transform="rotate(-180 364.5 163)">D101</text>
<text x="247.7" y="172.3">47k</text>
<text x="283.2" y="172.3">47R</text>
<text x="339.1" y="169.8">SM712</text>
<text x="365.9" y="168" transform="rotate(-180 365.9 168)">SM712</text>
<text x="311.2" y="174.9">U1</text>
<text x="311.2" y="179.9">MAX3490EESA+ CTRL_RX_N</text>
<text x="311.2" y="179.9">MAX3490EESA+</text>
<text x="306.1" y="213">R100</text>
<text x="316.2" y="213">C100</text>
<text x="322.2" y="212.9" transform="rotate(-90 322.2 212.9)">GND</text>
<text x="306.1" y="218">0R</text>
<text x="316.2" y="218">100n</text>
<text x="287.5" y="248.5">GND</text>
<text x="338.3" y="249.8">GND</text>
<text x="275.2" y="256" transform="rotate(-90 275.2 256)">GND</text>
<text x="356.5" y="259.8" transform="rotate(-90 356.5 259.8)">GND</text>
<text x="250.7" y="265">GND</text>
<text x="340.4" y="268.8">U6</text>
<text x="373.4" y="265">TP304</text>
<text x="229.9" y="275.2">TP301</text>
<text x="242.2" y="272.6">BAT_SENSE</text>
<text x="247.6" y="271.4">R303</text>
<text x="249.4" y="275.2">GND</text>
<text x="275.2" y="271.3" transform="rotate(-90 275.2 271.3)">GND</text>
<text x="289.6" y="270.1">U5</text>
<text x="289.6" y="275.2">TMUX1511PWR</text>
<text x="305.7" y="271.3" transform="rotate(-90 305.7 271.3)">GND</text>
<text x="330.7" y="270.1">GND</text>
<text x="338.3" y="270.1">GND</text>
<text x="340.4" y="273.9">ADS1115IDGSR</text>
<text x="373.4" y="270.1">ADC_ALERT</text>
<text x="229.9" y="280.3">BAT_P</text>
<text x="243.6" y="276.5">18k</text>
<text x="247.6" y="281.5">R302</text>
<text x="248.2" y="276.5">0.1%</text>
<text x="249.1" y="276.5">1uF</text>
<text x="259.1" y="276.5">R301</text>
<text x="259.1" y="281.5">47k</text>
<text x="263.7" y="281.5">0.1%</text>
<text x="320" y="276.5">TP303</text>
<text x="320" y="281.5">ADS_AIN0</text>
<text x="327.6" y="276.5">C301</text>
<text x="327.7" y="281.5">100n</text>
<text x="335.2" y="276.5">C300</text>
<text x="335.4" y="281.5">100n</text>
<text x="243.6" y="286.6">47k</text>
<text x="248.2" y="286.6">0.1%</text>
<text x="259.1" y="282.8">BAT_DIV</text>
<text x="264.8" y="284.2">+3V3_PI</text>
<text x="305.7" y="337.3" transform="rotate(-90 305.7 337.3)">GND</text>
<text x="309.9" y="337.4">TP2</text>
<text x="309.9" y="342.5">GND</text>
<text x="315" y="346.3">TP1</text>
<text x="315" y="351.4">+3V3_PI</text>
<text x="293" y="358.9" transform="rotate(-90 293 358.9)">GND</text>
<text x="293" y="376.7" transform="rotate(-90 293 376.7)">GND</text>
<text x="302.3" y="383.1">J1</text>
<text x="302.3" y="388.2">Raspberry_Pi_2x20</text>
<text x="313.3" y="384.3" transform="rotate(-90 313.3 384.3)">GND</text>
<text x="313.3" y="391.9" transform="rotate(-90 313.3 391.9)">GND</text>
<text x="293" y="397" transform="rotate(-90 293 397)">GND</text>
<text x="313.3" y="402.1" transform="rotate(-90 313.3 402.1)">GND</text>
</g>
<text font-size="1.8" fill="#009600" x="341.3" y="286.9" transform="rotate(-90 341.3 286.9)">+3V3_PI</text>
<g font-size="1.4" fill="#006464">
<text x="347.4" y="1">1</text>
<text x="355" y="1">2</text>
<text x="326.1" y="12" transform="rotate(-90 326.1 12)">2</text>
<text x="326.1" y="22.2" transform="rotate(-90 326.1 22.2)">2</text>
<text x="326.1" y="19.7" transform="rotate(-90 326.1 19.7)">1</text>
<text x="265.2" y="27.1" transform="rotate(-90 265.2 27.1)">GND</text>
<text x="321.3" y="29">1</text>
<text x="326.1" y="29.8" transform="rotate(-90 326.1 29.8)">1</text>
<text x="254.2" y="36.6">2A</text>
<text x="274.5" y="36.6">2Y</text>
<text x="278.8" y="36.6">1</text>
<text x="286.4" y="36.6">2</text>
<text x="310.9" y="39.8" transform="rotate(-90 310.9 39.8)">GND</text>
<text x="243.2" y="46.7">1</text>
<text x="250.8" y="46.7">2</text>
<text x="254.2" y="46.7">1A</text>
<text x="274.5" y="46.7">1Y</text>
<text x="278.8" y="46.7">1</text>
<text x="286.4" y="46.7">2</text>
<text x="300.1" y="50.5">DI</text>
<text x="320.7" y="53.1">Z</text>
<text x="320.7" y="48">Y</text>
<text x="265.2" y="60" transform="rotate(-90 265.2 60)">VCC</text>
<text x="320.7" y="58.2">B</text>
<text x="299.8" y="60.7">RO</text>
<text x="320.7" y="63.2">A</text>
<text x="310.9" y="75.2" transform="rotate(-90 310.9 75.2)">VCC</text>
<text x="301.6" y="93.7">1</text>
<text x="309.3" y="93.7">2</text>
<text x="312.8" y="93.7">1</text>
<text x="318.4" y="93.7">2</text>
<text x="347.4" y="120.4">1</text>
<text x="355" y="120.4">2</text>
<text x="329.9" y="132.7" transform="rotate(-90 329.9 132.7)">2</text>
<text x="321.3" y="140.7">1</text>
<text x="329.9" y="142.9" transform="rotate(-90 329.9 142.9)">2</text>
<text x="329.9" y="140.3" transform="rotate(-90 329.9 140.3)">1</text>
<text x="265.2" y="149" transform="rotate(-90 265.2 149)">GND</text>
<text x="329.9" y="150.5" transform="rotate(-90 329.9 150.5)">1</text>
<text x="254.2" y="158.5">2A</text>
<text x="274.5" y="158.5">2Y</text>
<text x="278.8" y="158.5">1</text>
<text x="286.4" y="158.5">2</text>
<text x="310.9" y="160.4" transform="rotate(-90 310.9 160.4)">GND</text>
<text x="243.2" y="168.7">1</text>
<text x="250.8" y="168.7">2</text>
<text x="254.2" y="168.7">1A</text>
<text x="274.5" y="168.7">1Y</text>
<text x="278.8" y="168.7">1</text>
<text x="286.4" y="168.7">2</text>
<text x="300.1" y="171.2">DI</text>
<text x="320.7" y="173.7">Z</text>
<text x="320.7" y="168.7">Y</text>
<text x="320.7" y="178.8">B</text>
<text x="265.2" y="181.9" transform="rotate(-90 265.2 181.9)">VCC</text>
<text x="299.8" y="181.4">RO</text>
<text x="320.7" y="183.9">A</text>
<text x="310.9" y="195.9" transform="rotate(-90 310.9 195.9)">VCC</text>
<text x="301.6" y="214.4">1</text>
<text x="309.3" y="214.4">2</text>
<text x="312.8" y="214.4">1</text>
<text x="318.4" y="214.4">2</text>
<text x="369.6" y="266.4">1</text>
<text x="252.5" y="270.9" transform="rotate(-90 252.5 270.9)">22</text>
<text x="332.5" y="275.9" transform="rotate(-90 332.5 275.9)">2</text>
<text x="340.1" y="275.9" transform="rotate(-90 340.1 275.9)">2</text>
<text x="226.1" y="276.6">1</text>
<text x="252.5" y="280" transform="rotate(-90 252.5 280)">2</text>
<text x="252.5" y="277.5" transform="rotate(-90 252.5 277.5)">1</text>
<text x="252.5" y="276.5" transform="rotate(-90 252.5 276.5)">1</text>
<text x="254.7" y="277.9">1</text>
<text x="255.3" y="279.1">1</text>
<text x="262.3" y="277.9">2</text>
<text x="316.3" y="277.9">1</text>
<text x="332.5" y="281.5" transform="rotate(-90 332.5 281.5)">1</text>
<text x="340.1" y="281.5" transform="rotate(-90 340.1 281.5)">1</text>
<text x="252.5" y="287.6" transform="rotate(-90 252.5 287.6)">1</text>
<text x="306.1" y="338.8">1</text>
<text x="311.2" y="347.7">1</text>
</g>
<g font-size="1.2" fill="#006464">
<text x="338.8" y="38.3" transform="rotate(-90 338.8 38.3)">GND</text>
<text x="359.2" y="38.3" transform="rotate(-90 359.2 38.3)">GND</text>
<text x="331.4" y="46.7">LINE1</text>
<text x="342.8" y="46.7">LINE2</text>
<text x="351.7" y="46.7">LINE2</text>
<text x="363.1" y="46.7">LINE1</text>
<text x="338.8" y="157.7" transform="rotate(-90 338.8 157.7)">GND</text>
<text x="359.2" y="157.7" transform="rotate(-90 359.2 157.7)">GND</text>
<text x="331.4" y="166.1">LINE1</text>
<text x="342.8" y="166.1">LINE2</text>
<text x="351.7" y="166.1">LINE2</text>
<text x="363.1" y="166.1">LINE1</text>
<text x="289.3" y="250.4" transform="rotate(-90 289.3 250.4)">GND</text>
<text x="340.1" y="251.7" transform="rotate(-90 340.1 251.7)">GND</text>
<text x="275.1" y="257.6">SEL3</text>
<text x="301.3" y="257.6">D4</text>
<text x="275.9" y="262.6">S3</text>
<text x="301.3" y="262.6">D3</text>
<text x="326" y="262.6">AIN3</text>
<text x="351.2" y="261.4">ADDR</text>
<text x="275.9" y="267.7">S2</text>
<text x="301.3" y="267.7">D2</text>
<text x="326" y="267.7">AIN2</text>
<text x="351" y="266.4">ALERT</text>
<text x="275.1" y="272.8">SEL2</text>
<text x="300.5" y="272.8">SEL4</text>
<text x="301.3" y="270.3">S4</text>
<text x="326" y="272.8">AIN1</text>
<text x="275.9" y="277.9">S1</text>
<text x="301.3" y="277.9">D1</text>
<text x="326" y="277.9">AIN0</text>
<text x="351.7" y="276.6">SDA</text>
<text x="351.7" y="281.7">SCL</text>
<text x="275.1" y="283">SEL1</text>
<text x="340.1" y="292.2" transform="rotate(-90 340.1 292.2)">VDD</text>
<text x="289.3" y="296" transform="rotate(-90 289.3 296)">VDD</text>
</g>
<g font-size="1.1" fill="#006464">
<text x="356.4" y="17.5">5</text>
<text x="356.4" y="20.1">4</text>
<text x="356.4" y="22.6">3</text>
<text x="356.4" y="25.1">2</text>
<text x="356.4" y="27.7">1</text>
<text x="356.4" y="138.2">5</text>
<text x="356.4" y="140.7">4</text>
<text x="356.4" y="143.3">3</text>
<text x="356.4" y="145.8">2</text>
<text x="356.4" y="148.3">1</text>
<text x="251.2" y="276.1" transform="rotate(-90 251.2 276.1)">2</text>
<text x="253.7" y="276.1" transform="rotate(-90 253.7 276.1)">1</text>
<text x="293.8" y="360.4">39</text>
<text x="293.8" y="363">37</text>
<text x="293.8" y="365.5">35</text>
<text x="309" y="360.4">40</text>
<text x="309" y="363">38</text>
<text x="309" y="365.5">36</text>
<text x="293.8" y="368">33</text>
<text x="293.8" y="370.6">31</text>
<text x="309" y="368">34</text>
<text x="309" y="370.6">32</text>
<text x="293.8" y="373.1">29</text>
<text x="293.8" y="375.7">27</text>
<text x="309" y="373.1">30</text>
<text x="309" y="375.7">28</text>
<text x="293.8" y="378.2">25</text>
<text x="293.8" y="380.7">23</text>
<text x="293.8" y="383.3">21</text>
<text x="309" y="378.2">26</text>
<text x="309" y="380.7">24</text>
<text x="309" y="383.3">22</text>
<text x="293.8" y="385.8">19</text>
<text x="293.8" y="388.4">17</text>
<text x="309" y="385.8">20</text>
<text x="309" y="388.4">18</text>
<text x="293.8" y="390.9">15</text>
<text x="293.8" y="393.4">13</text>
<text x="293.8" y="396">11</text>
<text x="309" y="390.9">16</text>
<text x="309" y="393.4">14</text>
<text x="309" y="396">12</text>
<text x="294.1" y="398.5">9</text>
<text x="294.1" y="401.1">7</text>
<text x="309" y="398.5">10</text>
<text x="309.4" y="401.1">8</text>
<text x="294.1" y="403.6">5</text>
<text x="294.1" y="406.1">3</text>
<text x="309.4" y="403.6">6</text>
<text x="309.4" y="406.1">4</text>
<text x="294.1" y="408.7">1</text>
<text x="309.4" y="408.7">2</text>
</g>
</svg>
